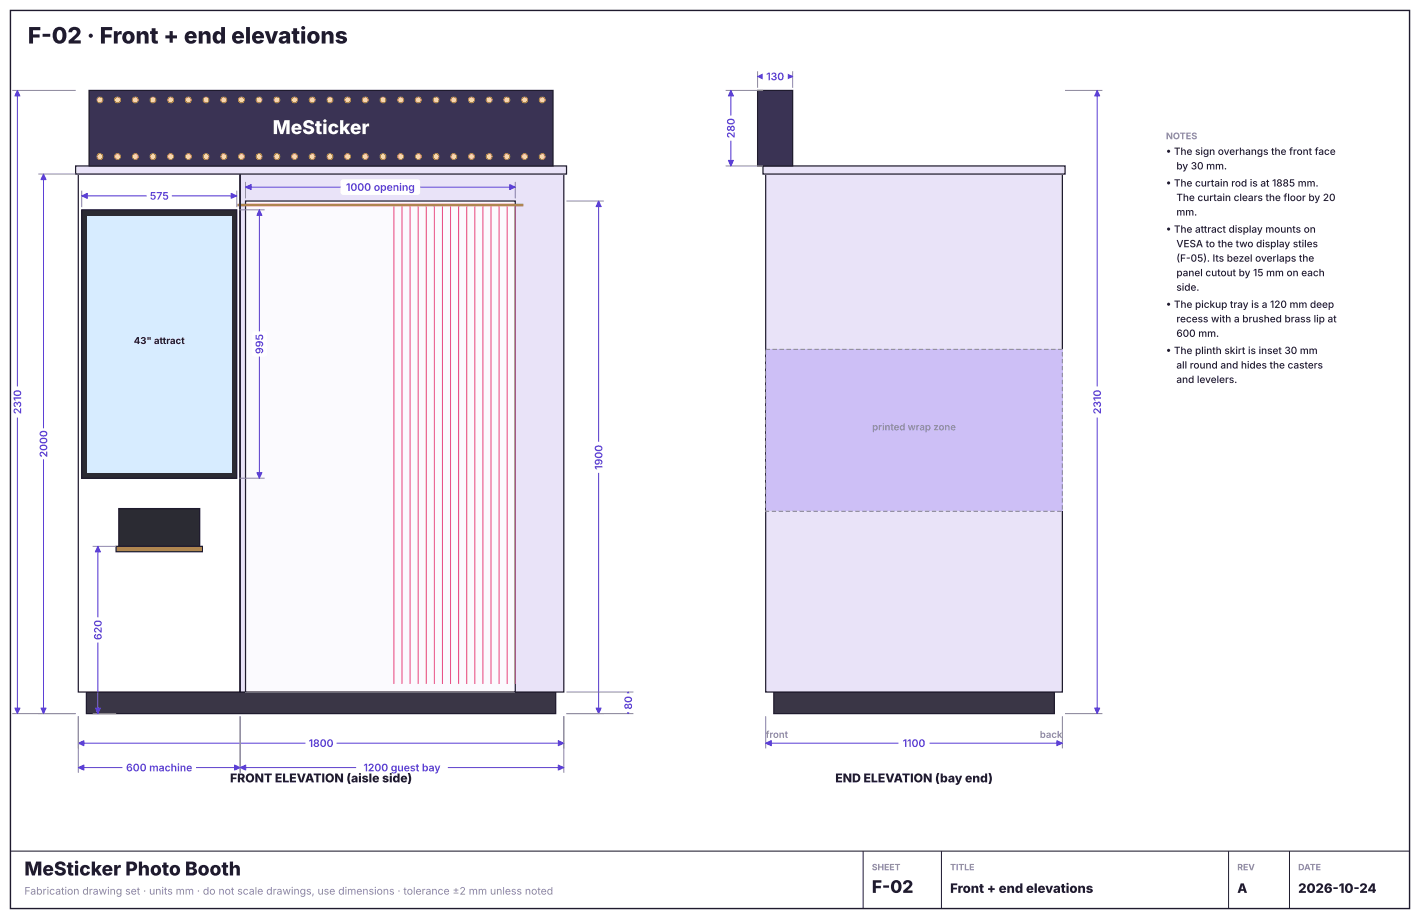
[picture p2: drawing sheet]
<svg xmlns="http://www.w3.org/2000/svg" width="432mm" height="279mm" viewBox="0 0 432 279" stroke-linecap="round" stroke-linejoin="round" font-family="sans-serif">
<path d="M26.3 210.4h142.7v6.6h-142.7z" fill="#3a3646"/>
<path d="M26.3 210.4h142.7v6.6h-142.7z" fill="none" stroke="#1f1b2e" stroke-width=".37"/>
<path d="M23.8 52.9h49.2v157.5h-49.2z" fill="#fff"/>
<path d="M23.8 52.9h49.2v157.5h-49.2z" fill="none" stroke="#1f1b2e" stroke-width=".37"/>
<path d="M73 52.9h98.4v157.5h-98.4z" fill="#e9e3f8"/>
<path d="M73 52.9h98.4v157.5h-98.4z" fill="none" stroke="#1f1b2e" stroke-width=".37"/>
<path d="M74.7 61.1h82v149.3h-82z" fill="#fbfafe"/>
<path d="M74.7 61.1h82v149.3h-82z" fill="none" stroke="#1f1b2e" stroke-width=".37"/>
<g fill="none" stroke="#e8457e" stroke-width=".3">
<path d="M119.8 62.8v145.1M122.2 62.8v145.1M124.7 62.8v145.1M127.2 62.8v145.1M129.6 62.8v145.1M132.1 62.8v145.1M134.5 62.8v145.1M137 62.8v145.1M139.5 62.8v145.1M141.9 62.8v145.1M144.4 62.8v145.1M146.8 62.8v145.1"/>
<path d="M149.3 62.8v145.1M151.8 62.8v145.1M154.2 62.8v145.1M156.7 62.8v145.1"/>
</g>
<path d="M72.2 62.3h86.9" fill="none" stroke="#b08440" stroke-width=".79" stroke-linecap="butt"/>
<path d="M23 50.5h149.3v2.4h-149.3z" fill="#e9e3f8"/>
<path d="M23 50.5h149.3v2.4h-149.3z" fill="none" stroke="#1f1b2e" stroke-width=".37"/>
<path d="M27.1 27.5h141.1v23h-141.1z" fill="#3a3354"/>
<path d="M27.1 27.5h141.1v23h-141.1z" fill="none" stroke="#1f1b2e" stroke-width=".37"/>
<circle cx="30.4" cy="47.6" r=".9" fill="#ffd9a0"/>
<circle cx="30.4" cy="47.6" r=".9" fill="none" stroke="#b08440" stroke-width=".3"/>
<circle cx="30.4" cy="30.4" r=".9" fill="#ffd9a0"/>
<circle cx="30.4" cy="30.4" r=".9" fill="none" stroke="#b08440" stroke-width=".3"/>
<circle cx="35.7" cy="47.6" r=".9" fill="#ffd9a0"/>
<circle cx="35.7" cy="47.6" r=".9" fill="none" stroke="#b08440" stroke-width=".3"/>
<circle cx="35.7" cy="30.4" r=".9" fill="#ffd9a0"/>
<circle cx="35.7" cy="30.4" r=".9" fill="none" stroke="#b08440" stroke-width=".3"/>
<circle cx="41.1" cy="47.6" r=".9" fill="#ffd9a0"/>
<circle cx="41.1" cy="47.6" r=".9" fill="none" stroke="#b08440" stroke-width=".3"/>
<circle cx="41.1" cy="30.4" r=".9" fill="#ffd9a0"/>
<circle cx="41.1" cy="30.4" r=".9" fill="none" stroke="#b08440" stroke-width=".3"/>
<circle cx="46.5" cy="47.6" r=".9" fill="#ffd9a0"/>
<circle cx="46.5" cy="47.6" r=".9" fill="none" stroke="#b08440" stroke-width=".3"/>
<circle cx="46.5" cy="30.4" r=".9" fill="#ffd9a0"/>
<circle cx="46.5" cy="30.4" r=".9" fill="none" stroke="#b08440" stroke-width=".3"/>
<circle cx="51.9" cy="47.6" r=".9" fill="#ffd9a0"/>
<circle cx="51.9" cy="47.6" r=".9" fill="none" stroke="#b08440" stroke-width=".3"/>
<circle cx="51.9" cy="30.4" r=".9" fill="#ffd9a0"/>
<circle cx="51.9" cy="30.4" r=".9" fill="none" stroke="#b08440" stroke-width=".3"/>
<circle cx="57.3" cy="47.6" r=".9" fill="#ffd9a0"/>
<circle cx="57.3" cy="47.6" r=".9" fill="none" stroke="#b08440" stroke-width=".3"/>
<circle cx="57.3" cy="30.4" r=".9" fill="#ffd9a0"/>
<circle cx="57.3" cy="30.4" r=".9" fill="none" stroke="#b08440" stroke-width=".3"/>
<circle cx="62.7" cy="47.6" r=".9" fill="#ffd9a0"/>
<circle cx="62.7" cy="47.6" r=".9" fill="none" stroke="#b08440" stroke-width=".3"/>
<circle cx="62.7" cy="30.4" r=".9" fill="#ffd9a0"/>
<circle cx="62.7" cy="30.4" r=".9" fill="none" stroke="#b08440" stroke-width=".3"/>
<circle cx="68.1" cy="47.6" r=".9" fill="#ffd9a0"/>
<circle cx="68.1" cy="47.6" r=".9" fill="none" stroke="#b08440" stroke-width=".3"/>
<circle cx="68.1" cy="30.4" r=".9" fill="#ffd9a0"/>
<circle cx="68.1" cy="30.4" r=".9" fill="none" stroke="#b08440" stroke-width=".3"/>
<circle cx="73.4" cy="47.6" r=".9" fill="#ffd9a0"/>
<circle cx="73.4" cy="47.6" r=".9" fill="none" stroke="#b08440" stroke-width=".3"/>
<circle cx="73.4" cy="30.4" r=".9" fill="#ffd9a0"/>
<circle cx="73.4" cy="30.4" r=".9" fill="none" stroke="#b08440" stroke-width=".3"/>
<circle cx="78.8" cy="47.6" r=".9" fill="#ffd9a0"/>
<circle cx="78.8" cy="47.6" r=".9" fill="none" stroke="#b08440" stroke-width=".3"/>
<circle cx="78.8" cy="30.4" r=".9" fill="#ffd9a0"/>
<circle cx="78.8" cy="30.4" r=".9" fill="none" stroke="#b08440" stroke-width=".3"/>
<circle cx="84.2" cy="47.6" r=".9" fill="#ffd9a0"/>
<circle cx="84.2" cy="47.6" r=".9" fill="none" stroke="#b08440" stroke-width=".3"/>
<circle cx="84.2" cy="30.4" r=".9" fill="#ffd9a0"/>
<circle cx="84.2" cy="30.4" r=".9" fill="none" stroke="#b08440" stroke-width=".3"/>
<circle cx="89.6" cy="47.6" r=".9" fill="#ffd9a0"/>
<circle cx="89.6" cy="47.6" r=".9" fill="none" stroke="#b08440" stroke-width=".3"/>
<circle cx="89.6" cy="30.4" r=".9" fill="#ffd9a0"/>
<circle cx="89.6" cy="30.4" r=".9" fill="none" stroke="#b08440" stroke-width=".3"/>
<circle cx="94.9" cy="47.6" r=".9" fill="#ffd9a0"/>
<circle cx="94.9" cy="47.6" r=".9" fill="none" stroke="#b08440" stroke-width=".3"/>
<circle cx="94.9" cy="30.4" r=".9" fill="#ffd9a0"/>
<circle cx="94.9" cy="30.4" r=".9" fill="none" stroke="#b08440" stroke-width=".3"/>
<circle cx="100.3" cy="47.6" r=".9" fill="#ffd9a0"/>
<circle cx="100.3" cy="47.6" r=".9" fill="none" stroke="#b08440" stroke-width=".3"/>
<circle cx="100.3" cy="30.4" r=".9" fill="#ffd9a0"/>
<circle cx="100.3" cy="30.4" r=".9" fill="none" stroke="#b08440" stroke-width=".3"/>
<circle cx="105.7" cy="47.6" r=".9" fill="#ffd9a0"/>
<circle cx="105.7" cy="47.6" r=".9" fill="none" stroke="#b08440" stroke-width=".3"/>
<circle cx="105.7" cy="30.4" r=".9" fill="#ffd9a0"/>
<circle cx="105.7" cy="30.4" r=".9" fill="none" stroke="#b08440" stroke-width=".3"/>
<circle cx="111.1" cy="47.6" r=".9" fill="#ffd9a0"/>
<circle cx="111.1" cy="47.6" r=".9" fill="none" stroke="#b08440" stroke-width=".3"/>
<circle cx="111.1" cy="30.4" r=".9" fill="#ffd9a0"/>
<circle cx="111.1" cy="30.4" r=".9" fill="none" stroke="#b08440" stroke-width=".3"/>
<circle cx="116.5" cy="47.6" r=".9" fill="#ffd9a0"/>
<circle cx="116.5" cy="47.6" r=".9" fill="none" stroke="#b08440" stroke-width=".3"/>
<circle cx="116.5" cy="30.4" r=".9" fill="#ffd9a0"/>
<circle cx="116.5" cy="30.4" r=".9" fill="none" stroke="#b08440" stroke-width=".3"/>
<circle cx="121.8" cy="47.6" r=".9" fill="#ffd9a0"/>
<circle cx="121.8" cy="47.6" r=".9" fill="none" stroke="#b08440" stroke-width=".3"/>
<circle cx="121.8" cy="30.4" r=".9" fill="#ffd9a0"/>
<circle cx="121.8" cy="30.4" r=".9" fill="none" stroke="#b08440" stroke-width=".3"/>
<circle cx="127.2" cy="47.6" r=".9" fill="#ffd9a0"/>
<circle cx="127.2" cy="47.6" r=".9" fill="none" stroke="#b08440" stroke-width=".3"/>
<circle cx="127.2" cy="30.4" r=".9" fill="#ffd9a0"/>
<circle cx="127.2" cy="30.4" r=".9" fill="none" stroke="#b08440" stroke-width=".3"/>
<circle cx="132.6" cy="47.6" r=".9" fill="#ffd9a0"/>
<circle cx="132.6" cy="47.6" r=".9" fill="none" stroke="#b08440" stroke-width=".3"/>
<circle cx="132.6" cy="30.4" r=".9" fill="#ffd9a0"/>
<circle cx="132.6" cy="30.4" r=".9" fill="none" stroke="#b08440" stroke-width=".3"/>
<circle cx="138" cy="47.6" r=".9" fill="#ffd9a0"/>
<circle cx="138" cy="47.6" r=".9" fill="none" stroke="#b08440" stroke-width=".3"/>
<circle cx="138" cy="30.4" r=".9" fill="#ffd9a0"/>
<circle cx="138" cy="30.4" r=".9" fill="none" stroke="#b08440" stroke-width=".3"/>
<circle cx="143.4" cy="47.6" r=".9" fill="#ffd9a0"/>
<circle cx="143.4" cy="47.6" r=".9" fill="none" stroke="#b08440" stroke-width=".3"/>
<circle cx="143.4" cy="30.4" r=".9" fill="#ffd9a0"/>
<circle cx="143.4" cy="30.4" r=".9" fill="none" stroke="#b08440" stroke-width=".3"/>
<circle cx="148.7" cy="47.6" r=".9" fill="#ffd9a0"/>
<circle cx="148.7" cy="47.6" r=".9" fill="none" stroke="#b08440" stroke-width=".3"/>
<circle cx="148.7" cy="30.4" r=".9" fill="#ffd9a0"/>
<circle cx="148.7" cy="30.4" r=".9" fill="none" stroke="#b08440" stroke-width=".3"/>
<circle cx="154.1" cy="47.6" r=".9" fill="#ffd9a0"/>
<circle cx="154.1" cy="47.6" r=".9" fill="none" stroke="#b08440" stroke-width=".3"/>
<circle cx="154.1" cy="30.4" r=".9" fill="#ffd9a0"/>
<circle cx="154.1" cy="30.4" r=".9" fill="none" stroke="#b08440" stroke-width=".3"/>
<circle cx="159.5" cy="47.6" r=".9" fill="#ffd9a0"/>
<circle cx="159.5" cy="47.6" r=".9" fill="none" stroke="#b08440" stroke-width=".3"/>
<circle cx="159.5" cy="30.4" r=".9" fill="#ffd9a0"/>
<circle cx="159.5" cy="30.4" r=".9" fill="none" stroke="#b08440" stroke-width=".3"/>
<circle cx="164.9" cy="47.6" r=".9" fill="#ffd9a0"/>
<circle cx="164.9" cy="47.6" r=".9" fill="none" stroke="#b08440" stroke-width=".3"/>
<circle cx="164.9" cy="30.4" r=".9" fill="#ffd9a0"/>
<circle cx="164.9" cy="30.4" r=".9" fill="none" stroke="#b08440" stroke-width=".3"/>
<path d="M24.8 63.8h47.2v81.6h-47.2z" fill="#2b2b33"/>
<path d="M24.8 63.8h47.2v81.6h-47.2z" fill="none" stroke="#1f1b2e" stroke-width=".37"/>
<path d="M26.5 65.6h43.9v78h-43.9z" fill="#d7ecff"/>
<path d="M36.1 154.6h24.6v11.5h-24.6z" fill="#2b2b33"/>
<path d="M36.1 154.6h24.6v11.5h-24.6z" fill="none" stroke="#1f1b2e" stroke-width=".37"/>
<path d="M35.3 166.1h26.2v1.6h-26.2z" fill="#d9a54a"/>
<path d="M35.3 166.1h26.2v1.6h-26.2z" fill="none" stroke="#1f1b2e" stroke-width=".37"/>
<path d="M73 52.9v157.5" fill="none" stroke="#1f1b2e" stroke-width=".42"/>
<path d="M23.8 217.8v9.7M171.4 217.8v9.7" fill="none" stroke="#8a84a3" stroke-width=".3"/>
<path d="M23.8 226h147.6" fill="none" stroke="#5b3fd6" stroke-width=".3"/>
<path d="M169.8 225.2l1.6 .8-1.6 .7z" fill="#5b3fd6"/>
<path d="M169.8 225.2l1.6 .8-1.6 .7z" fill="none" stroke="#5b3fd6" stroke-width=".3"/>
<path d="M23.8 226l1.7-.8v1.5z" fill="#5b3fd6"/>
<path d="M23.8 226l1.7-.8v1.5z" fill="none" stroke="#5b3fd6" stroke-width=".3"/>
<path d="M93.1 223.8l.6-.2h7.9a.79 .79 0 0 1 .8 .8v3.1a.79 .79 0 0 1-.8 .8h-7.9a.79 .79 0 0 1-.8-.8v-3.1z" fill="#fff"/>
<path d="M23.8 217.8v17.1M73 217.8v17.1" fill="none" stroke="#8a84a3" stroke-width=".3"/>
<path d="M23.8 233.4h49.2" fill="none" stroke="#5b3fd6" stroke-width=".3"/>
<path d="M71.3 232.6l1.7 .8-1.7 .7z" fill="#5b3fd6"/>
<path d="M71.3 232.6l1.7 .8-1.7 .7z" fill="none" stroke="#5b3fd6" stroke-width=".3"/>
<path d="M23.8 233.4l1.7-.8v1.5z" fill="#5b3fd6"/>
<path d="M23.8 233.4l1.7-.8v1.5z" fill="none" stroke="#5b3fd6" stroke-width=".3"/>
<path d="M37.5 231.2l.5-.2h20.8a.79 .79 0 0 1 .8 .8v3.1a.79 .79 0 0 1-.8 .8h-20.8a.79 .79 0 0 1-.8-.8v-3.1z" fill="#fff"/>
<path d="M73 217.8v17.1M171.4 217.8v17.1" fill="none" stroke="#8a84a3" stroke-width=".3"/>
<path d="M73 233.4h98.4" fill="none" stroke="#5b3fd6" stroke-width=".3"/>
<path d="M169.8 232.6l1.6 .8-1.6 .7z" fill="#5b3fd6"/>
<path d="M169.8 232.6l1.6 .8-1.6 .7z" fill="none" stroke="#5b3fd6" stroke-width=".3"/>
<path d="M73 233.4l1.7-.8v1.5z" fill="#5b3fd6"/>
<path d="M73 233.4l1.7-.8v1.5z" fill="none" stroke="#5b3fd6" stroke-width=".3"/>
<path d="M108.5 231.2l.6-.2h26.3a.79 .79 0 0 1 .8 .8v3.1a.79 .79 0 0 1-.8 .8h-26.3a.79 .79 0 0 1-.8-.8v-3.1z" fill="#fff"/>
<path d="M74.7 55.3v5M156.7 55.3v5" fill="none" stroke="#8a84a3" stroke-width=".3"/>
<path d="M74.7 56.9h82" fill="none" stroke="#5b3fd6" stroke-width=".3"/>
<path d="M155 56.1l1.7 .8-1.7 .8z" fill="#5b3fd6"/>
<path d="M155 56.1l1.7 .8-1.7 .8z" fill="none" stroke="#5b3fd6" stroke-width=".3"/>
<path d="M74.7 56.9l1.7-.8v1.6z" fill="#5b3fd6"/>
<path d="M74.7 56.9l1.7-.8v1.6z" fill="none" stroke="#5b3fd6" stroke-width=".3"/>
<path d="M103.8 54.7l.6-.2h22.6a.79 .79 0 0 1 .8 .8v3.2a.79 .79 0 0 1-.8 .8h-22.6a.79 .79 0 0 1-.8-.8v-3.2z" fill="#fff"/>
<path d="M3.7 27.5h19.3M3.7 217h19.3" fill="none" stroke="#8a84a3" stroke-width=".3"/>
<path d="M5.3 27.5v189.5" fill="none" stroke="#5b3fd6" stroke-width=".3"/>
<path d="M5.3 27.5l.8 1.7h-1.6z" fill="#5b3fd6"/>
<path d="M5.3 27.5l.8 1.7h-1.6z" fill="none" stroke="#5b3fd6" stroke-width=".3"/>
<path d="M4.5 215.3h1.6l-.8 1.7z" fill="#5b3fd6"/>
<path d="M4.5 215.3h1.6l-.8 1.7z" fill="none" stroke="#5b3fd6" stroke-width=".3"/>
<path d="M3.1 117.7l.6-.2h3.2a.79 .79 0 0 1 .8 .8v7.9a.79 .79 0 0 1-.8 .7h-3.2a.79 .79 0 0 1-.8-.7v-7.9z" fill="#fff"/>
<path d="M11.6 52.9h11.4M11.6 217h11.4" fill="none" stroke="#8a84a3" stroke-width=".3"/>
<path d="M13.2 52.9v164.1" fill="none" stroke="#5b3fd6" stroke-width=".3"/>
<path d="M13.2 52.9l.8 1.7h-1.5z" fill="#5b3fd6"/>
<path d="M13.2 52.9l.8 1.7h-1.5z" fill="none" stroke="#5b3fd6" stroke-width=".3"/>
<path d="M12.5 215.3h1.5l-.8 1.7z" fill="#5b3fd6"/>
<path d="M12.5 215.3h1.5l-.8 1.7z" fill="none" stroke="#5b3fd6" stroke-width=".3"/>
<path d="M11.1 130.4l.5-.2h3.2a.79 .79 0 0 1 .8 .8v7.9a.79 .79 0 0 1-.8 .8h-3.2a.79 .79 0 0 1-.8-.8v-7.9z" fill="#fff"/>
<path d="M172.2 61.1h11.4M172.2 217h11.4" fill="none" stroke="#8a84a3" stroke-width=".3"/>
<path d="M182 61.1v155.9" fill="none" stroke="#5b3fd6" stroke-width=".3"/>
<path d="M182 61.1l.8 1.7h-1.5z" fill="#5b3fd6"/>
<path d="M182 61.1l.8 1.7h-1.5z" fill="none" stroke="#5b3fd6" stroke-width=".3"/>
<path d="M181.3 215.3h1.5l-.8 1.7z" fill="#5b3fd6"/>
<path d="M181.3 215.3h1.5l-.8 1.7z" fill="none" stroke="#5b3fd6" stroke-width=".3"/>
<path d="M179.9 134.5l.5-.2h3.2a.79 .79 0 0 1 .8 .8v7.9a.79 .79 0 0 1-.8 .8h-3.2a.79 .79 0 0 1-.7-.8v-7.9z" fill="#fff"/>
<path d="M172.2 217h20.4M172.2 210.4h20.4" fill="none" stroke="#8a84a3" stroke-width=".3"/>
<path d="M191 210.4v6.6" fill="none" stroke="#5b3fd6" stroke-width=".3"/>
<path d="M191 210.4l.8 1.7h-1.5z" fill="#5b3fd6"/>
<path d="M191 210.4l.8 1.7h-1.5z" fill="none" stroke="#5b3fd6" stroke-width=".3"/>
<path d="M190.3 215.3h1.5l-.8 1.7z" fill="#5b3fd6"/>
<path d="M190.3 215.3h1.5l-.8 1.7z" fill="none" stroke="#5b3fd6" stroke-width=".3"/>
<path d="M188.9 211l.5-.2h3.2a.79 .79 0 0 1 .8 .8v4.2a.79 .79 0 0 1-.8 .8h-3.2a.79 .79 0 0 1-.8-.8v-4.2z" fill="#fff"/>
<path d="M72.8 63.8h7.7M72.8 145.4h7.7" fill="none" stroke="#8a84a3" stroke-width=".3"/>
<path d="M78.9 63.8v81.6" fill="none" stroke="#5b3fd6" stroke-width=".3"/>
<path d="M78.9 63.8l.7 1.7h-1.5z" fill="#5b3fd6"/>
<path d="M78.9 63.8l.7 1.7h-1.5z" fill="none" stroke="#5b3fd6" stroke-width=".3"/>
<path d="M78.1 143.7h1.5l-.7 1.7z" fill="#5b3fd6"/>
<path d="M78.1 143.7h1.5l-.7 1.7z" fill="none" stroke="#5b3fd6" stroke-width=".3"/>
<path d="M76.7 101l.6-.2h3.2a.79 .79 0 0 1 .8 .7v6.1a.79 .79 0 0 1-.8 .8h-3.2a.79 .79 0 0 1-.8-.8v-6.1z" fill="#fff"/>
<path d="M24.8 58v5M72 58v5" fill="none" stroke="#8a84a3" stroke-width=".3"/>
<path d="M24.8 59.6h47.2" fill="none" stroke="#5b3fd6" stroke-width=".3"/>
<path d="M70.3 58.8l1.7 .8-1.7 .7z" fill="#5b3fd6"/>
<path d="M70.3 58.8l1.7 .8-1.7 .7z" fill="none" stroke="#5b3fd6" stroke-width=".3"/>
<path d="M24.8 59.6l1.7-.8v1.5z" fill="#5b3fd6"/>
<path d="M24.8 59.6l1.7-.8v1.5z" fill="none" stroke="#5b3fd6" stroke-width=".3"/>
<path d="M44.8 57.4l.6-.2h6.1a.79 .79 0 0 1 .8 .8v3.1a.79 .79 0 0 1-.8 .8h-6.1a.79 .79 0 0 1-.8-.8v-3.1z" fill="#fff"/>
<path d="M28.2 166.1h7.1M28.2 217h7.1" fill="none" stroke="#8a84a3" stroke-width=".3"/>
<path d="M29.8 166.1v50.9" fill="none" stroke="#5b3fd6" stroke-width=".3"/>
<path d="M29.8 166.1l.7 1.7h-1.5z" fill="#5b3fd6"/>
<path d="M29.8 166.1l.7 1.7h-1.5z" fill="none" stroke="#5b3fd6" stroke-width=".3"/>
<path d="M29 215.3h1.5l-.7 1.7z" fill="#5b3fd6"/>
<path d="M29 215.3h1.5l-.7 1.7z" fill="none" stroke="#5b3fd6" stroke-width=".3"/>
<path d="M27.6 187.9l.6-.2h3.2a.79 .79 0 0 1 .7 .8v6a.79 .79 0 0 1-.7 .8h-3.2a.79 .79 0 0 1-.8-.8v-6z" fill="#fff"/>
<path d="M235.3 210.4h85.3v6.6h-85.3z" fill="#3a3646"/>
<path d="M235.3 210.4h85.3v6.6h-85.3z" fill="none" stroke="#1f1b2e" stroke-width=".37"/>
<path d="M232.8 52.9h90.3v157.5h-90.3z" fill="#e9e3f8"/>
<path d="M232.8 52.9h90.3v157.5h-90.3z" fill="none" stroke="#1f1b2e" stroke-width=".37"/>
<path d="M232.8 106.2h90.3v49.2h-90.3z" fill="#cdbff6"/>
<path d="M234.9 106h1.4v.4h-1.4zM237.1 106h1.3v.4h-1.3zM239.2 106h1.3v.4h-1.3zM241.3 106h1.3v.4h-1.3zM243.4 106h1.3v.4h-1.3zM245.5 106h1.4v.4h-1.4zM247.6 106h1.4v.4h-1.4zM249.8 106h1.3v.4h-1.3zM251.9 106h1.3v.4h-1.3zM254 106h1.3v.4h-1.3zM256.1 106h1.3v.4h-1.3zM258.2 106h1.4v.4h-1.4zM260.3 106h1.4v.4h-1.4zM262.5 106h1.3v.4h-1.3zM264.6 106h1.3v.4h-1.3zM266.7 106h1.3v.4h-1.3zM268.8 106h1.3v.4h-1.3zM270.9 106h1.4v.4h-1.4zM273 106h1.4v.4h-1.4zM275.2 106h1.3v.4h-1.3zM277.3 106h1.3v.4h-1.3zM279.4 106h1.3v.4h-1.3zM281.5 106h1.3v.4h-1.3zM283.6 106h1.4v.4h-1.4zM285.7 106h1.4v.4h-1.4zM287.9 106h1.3v.4h-1.3zM290 106h1.3v.4h-1.3zM292.1 106h1.3v.4h-1.3zM294.2 106h1.3v.4h-1.3zM296.3 106h1.4v.4h-1.4zM298.4 106h1.4v.4h-1.4zM300.6 106h1.3v.4h-1.3zM302.7 106h1.3v.4h-1.3zM304.8 106h1.3v.4h-1.3zM306.9 106h1.3v.4h-1.3zM309 106h1.4v.4h-1.4zM311.1 106h1.4v.4h-1.4zM313.3 106h1.3v.4h-1.3zM315.4 106h1.3v.4h-1.3zM317.5 106h1.3v.4h-1.3zM319.6 106h1.3v.4h-1.3zM321.7 106h1.4v.4h-1.4zM322.9 107h.3v1.3h-.3zM322.9 109.1h.3v1.4h-.3zM322.9 111.3h.3v1.3h-.3zM322.9 113.4h.3v1.3h-.3zM322.9 115.5h.3v1.3h-.3zM322.9 117.6h.3v1.3h-.3zM322.9 119.7h.3v1.3h-.3zM322.9 121.8h.3v1.4h-.3zM322.9 124h.3v1.3h-.3zM322.9 126.1h.3v1.3h-.3zM322.9 128.2h.3v1.3h-.3zM322.9 130.3h.3v1.3h-.3zM322.9 132.4h.3v1.3h-.3zM322.9 134.5h.3v1.4h-.3zM322.9 136.7h.3v1.3h-.3zM322.9 138.8h.3v1.3h-.3zM322.9 140.9h.3v1.3h-.3zM322.9 143h.3v1.3h-.3zM322.9 145.1h.3v1.3h-.3zM322.9 147.2h.3v1.4h-.3zM322.9 149.4h.3v1.3h-.3zM322.9 151.5h.3v1.3h-.3zM322.9 153.6h.3v1.3h-.3zM321.5 155.3h1.3v.3h-1.3zM319.4 155.3h1.3v.3h-1.3zM317.2 155.3h1.4v.3h-1.4zM315.1 155.3h1.3v.3h-1.3zM313 155.3h1.3v.3h-1.3zM310.9 155.3h1.3v.3h-1.3zM308.8 155.3h1.3v.3h-1.3zM306.7 155.3h1.3v.3h-1.3zM304.5 155.3h1.4v.3h-1.4zM302.4 155.3h1.3v.3h-1.3zM300.3 155.3h1.3v.3h-1.3zM298.2 155.3h1.3v.3h-1.3zM296.1 155.3h1.3v.3h-1.3zM294 155.3h1.3v.3h-1.3zM291.8 155.3h1.4v.3h-1.4zM289.7 155.3h1.3v.3h-1.3zM287.6 155.3h1.3v.3h-1.3zM285.5 155.3h1.3v.3h-1.3zM283.4 155.3h1.3v.3h-1.3zM281.3 155.3h1.3v.3h-1.3zM279.1 155.3h1.4v.3h-1.4zM277 155.3h1.3v.3h-1.3zM274.9 155.3h1.3v.3h-1.3zM272.8 155.3h1.3v.3h-1.3zM270.7 155.3h1.3v.3h-1.3zM268.6 155.3h1.3v.3h-1.3zM266.4 155.3h1.4v.3h-1.4zM264.3 155.3h1.3v.3h-1.3zM262.2 155.3h1.3v.3h-1.3zM260.1 155.3h1.3v.3h-1.3zM258 155.3h1.3v.3h-1.3zM255.9 155.3h1.3v.3h-1.3zM253.7 155.3h1.4v.3h-1.4zM251.6 155.3h1.3v.3h-1.3zM249.5 155.3h1.3v.3h-1.3zM247.4 155.3h1.3v.3h-1.3zM245.3 155.3h1.3v.3h-1.3zM243.2 155.3h1.3v.3h-1.3zM241 155.3h1.4v.3h-1.4zM238.9 155.3h1.3v.3h-1.3zM236.8 155.3h1.3v.3h-1.3zM234.7 155.3h1.3v.3h-1.3zM232.6 155.2h.4l-.2 .2v-.1h1.1v.3h-1.3zM232.6 153.1h.4v1.3h-.4zM232.6 150.9h.4v1.4h-.4zM232.6 148.8h.4v1.4h-.4zM232.6 146.7h.4v1.3h-.4zM232.6 144.6h.4v1.3h-.4zM232.6 142.5h.4v1.3h-.4zM232.6 140.4h.4v1.3h-.4zM232.6 138.2h.4v1.4h-.4zM232.6 136.1h.4v1.4h-.4zM232.6 134h.4v1.3h-.4zM232.6 131.9h.4v1.3h-.4zM232.6 129.8h.4v1.3h-.4zM232.6 127.7h.4v1.3h-.4zM232.6 125.5h.4v1.4h-.4zM232.6 123.4h.4v1.4h-.4zM232.6 121.3h.4v1.3h-.4zM232.6 119.2h.4v1.3h-.4zM232.6 117.1h.4v1.3h-.4zM232.6 115h.4v1.3h-.4zM232.6 112.8h.4v1.4h-.4zM232.6 110.7h.4v1.4h-.4zM232.6 108.6h.4v1.3h-.4zM232.6 106.5h.4v1.3h-.4zM232.8 106h1.4v.4h-1.4z" fill="#8a84a3"/>
<path d="M232 50.5h91.9v2.4h-91.9z" fill="#e9e3f8"/>
<path d="M232 50.5h91.9v2.4h-91.9z" fill="none" stroke="#1f1b2e" stroke-width=".37"/>
<path d="M230.4 27.5h10.6v23h-10.6z" fill="#3a3354"/>
<path d="M230.4 27.5h10.6v23h-10.6z" fill="none" stroke="#1f1b2e" stroke-width=".37"/>
<path d="M232.8 217.8v9.7M323.1 217.8v9.7" fill="none" stroke="#8a84a3" stroke-width=".3"/>
<path d="M232.8 226h90.3" fill="none" stroke="#5b3fd6" stroke-width=".3"/>
<path d="M321.4 225.2l1.7 .8-1.7 .7z" fill="#5b3fd6"/>
<path d="M321.4 225.2l1.7 .8-1.7 .7z" fill="none" stroke="#5b3fd6" stroke-width=".3"/>
<path d="M232.8 226l1.7-.8v1.5z" fill="#5b3fd6"/>
<path d="M232.8 226l1.7-.8v1.5z" fill="none" stroke="#5b3fd6" stroke-width=".3"/>
<path d="M273.4 223.8l.6-.2h7.9a.79 .79 0 0 1 .8 .8v3.1a.79 .79 0 0 1-.8 .8h-7.9a.79 .79 0 0 1-.8-.8v-3.1z" fill="#fff"/>
<path d="M323.8 27.5h11.4M323.8 217h11.4" fill="none" stroke="#8a84a3" stroke-width=".3"/>
<path d="M333.6 27.5v189.5" fill="none" stroke="#5b3fd6" stroke-width=".3"/>
<path d="M333.6 27.5l.8 1.7h-1.5z" fill="#5b3fd6"/>
<path d="M333.6 27.5l.8 1.7h-1.5z" fill="none" stroke="#5b3fd6" stroke-width=".3"/>
<path d="M332.9 215.3h1.5l-.8 1.7z" fill="#5b3fd6"/>
<path d="M332.9 215.3h1.5l-.8 1.7z" fill="none" stroke="#5b3fd6" stroke-width=".3"/>
<path d="M331.5 117.7l.6-.2h3.1a.79 .79 0 0 1 .8 .8v7.9a.79 .79 0 0 1-.8 .7h-3.1a.79 .79 0 0 1-.8-.7v-7.9z" fill="#fff"/>
<path d="M230.4 21.7v5M241 21.7v5" fill="none" stroke="#8a84a3" stroke-width=".3"/>
<path d="M230.4 23.3h10.6" fill="none" stroke="#5b3fd6" stroke-width=".3"/>
<path d="M239.3 22.5l1.7 .8-1.7 .7z" fill="#5b3fd6"/>
<path d="M239.3 22.5l1.7 .8-1.7 .7z" fill="none" stroke="#5b3fd6" stroke-width=".3"/>
<path d="M230.4 23.3l1.7-.8v1.5z" fill="#5b3fd6"/>
<path d="M230.4 23.3l1.7-.8v1.5z" fill="none" stroke="#5b3fd6" stroke-width=".3"/>
<path d="M232.1 21.1l.6-.2h6.1a.79 .79 0 0 1 .8 .8v3.1a.79 .79 0 0 1-.8 .8h-6.1a.79 .79 0 0 1-.8-.8v-3.1z" fill="#fff"/>
<path d="M220.7 27.5h11.3M220.7 50.5h11.3" fill="none" stroke="#8a84a3" stroke-width=".3"/>
<path d="M222.2 27.5v23" fill="none" stroke="#5b3fd6" stroke-width=".3"/>
<path d="M222.2 27.5l.8 1.7h-1.5z" fill="#5b3fd6"/>
<path d="M222.2 27.5l.8 1.7h-1.5z" fill="none" stroke="#5b3fd6" stroke-width=".3"/>
<path d="M221.5 48.8h1.5l-.8 1.7z" fill="#5b3fd6"/>
<path d="M221.5 48.8h1.5l-.8 1.7z" fill="none" stroke="#5b3fd6" stroke-width=".3"/>
<path d="M220.1 35.4l.6-.3h3.1a.79 .79 0 0 1 .8 .8v6.1a.79 .79 0 0 1-.8 .8h-3.1a.79 .79 0 0 1-.8-.8v-6.1z" fill="#fff"/>
<path d="M3.2 3.2h425.4v273h-425.4z" fill="none" stroke="#1f1b2e" stroke-width=".42"/>
<path d="M3.2 258.8h425.4" fill="none" stroke="#1f1b2e" stroke-width=".32"/>
<path d="M262.5 258.8v17.4M286.3 258.8v17.4M373.6 258.8v17.4M392.1 258.8v17.4" fill="none" stroke="#1f1b2e" stroke-width=".3"/>
<text font-size="6.9" fill="#1f1b2e" x="8.5" y="13.2">F-02 · Front + end elevations</text>
<text font-size="5.8" fill="#fff" x="82.9" y="40.8">MeSticker</text>
<text font-size="5.8" fill="#1f1b2e" x="7.4" y="266.2">MeSticker Photo Booth</text>
<text font-size="5.3" fill="#1f1b2e" x="265.1" y="271.5">F-02</text>
<g font-size="4" fill="#1f1b2e">
<text x="288.9" y="271.5">Front + end elevations</text>
<text x="376.2" y="271.5">A</text>
<text x="394.8" y="271.5">2026-10-24</text>
</g>
<g font-size="3.7" fill="#1f1b2e">
<text x="69.9" y="237.9">FRONT ELEVATION (aisle side)</text>
<text x="254" y="237.9">END ELEVATION (bay end)</text>
</g>
<g font-size="3.2" fill="#5b3fd6">
<text x="233" y="24.4">130</text>
<text x="223.4" y="42" transform="rotate(-90 223.4 42)">280</text>
<text x="105.2" y="58">1000 opening</text>
<text x="45.5" y="60.7">575</text>
<text x="80" y="107.6" transform="rotate(-90 80 107.6)">995</text>
<text x="6.4" y="125.9" transform="rotate(-90 6.4 125.9)">2310</text>
<text x="334.8" y="125.9" transform="rotate(-90 334.8 125.9)">2310</text>
<text x="14.4" y="139.1" transform="rotate(-90 14.4 139.1)">2000</text>
<text x="183.2" y="142.8" transform="rotate(-90 183.2 142.8)">1900</text>
<text x="30.9" y="194.6" transform="rotate(-90 30.9 194.6)">620</text>
<text x="192.2" y="215.7" transform="rotate(-90 192.2 215.7)">80</text>
<text x="93.8" y="227.1">1800</text>
<text x="274.5" y="227.1">1100</text>
<text x="38.3" y="234.5">600 machine</text>
<text x="110.5" y="234.5">1200 guest bay</text>
</g>
<text font-size="3.2" fill="#8a84a3" x="7.4" y="272">Fabrication drawing set · units mm · do not scale drawings, use dimensions · tolerance ± 2 mm unless noted</text>
<g font-size="3" fill="#1f1b2e">
<text x="354.5" y="47.1">• The sign overhangs the front face</text>
<text x="357.7" y="51.5">by 30 mm.</text>
<text x="354.5" y="56.7">• The curtain rod is at 1885 mm.</text>
<text x="357.7" y="61.1">The curtain clears the floor by 20</text>
<text x="357.7" y="65.5">mm.</text>
<text x="354.5" y="70.7">• The attract display mounts on</text>
<text x="357.7" y="75.2">VESA to the two display stiles</text>
<text x="357.7" y="79.6">(F-05). Its bezel overlaps the</text>
<text x="357.7" y="84">panel cutout by 15 mm on each</text>
<text x="357.7" y="88.4">side.</text>
<text x="354.5" y="93.6">• The pickup tray is a 120 mm deep</text>
<text x="357.7" y="98">recess with a brushed brass lip at</text>
<text x="354.5" y="107.6">• The plinth skirt is inset 30 mm</text>
<text x="357.7" y="102.4">600 mm.</text>
<text x="357.7" y="112.1">all round and hides the casters</text>
<text x="357.7" y="116.4">and levelers.</text>
</g>
<text font-size="2.9" fill="#1f1b2e" x="40.7" y="104.6">43&quot; attract</text>
<g font-size="2.9" fill="#8a84a3">
<text x="265.2" y="130.8">printed wrap zone</text>
<text x="232.8" y="224.3">front</text>
<text x="316.2" y="224.3">back</text>
</g>
<text font-size="2.8" fill="#8a84a3" x="354.5" y="42.3">NOTES</text>
<g font-size="2.6" fill="#8a84a3">
<text x="265.1" y="264.6">SHEET</text>
<text x="288.9" y="264.6">TITLE</text>
<text x="376.2" y="264.6">REV</text>
<text x="394.8" y="264.6">DATE</text>
</g>
</svg>
